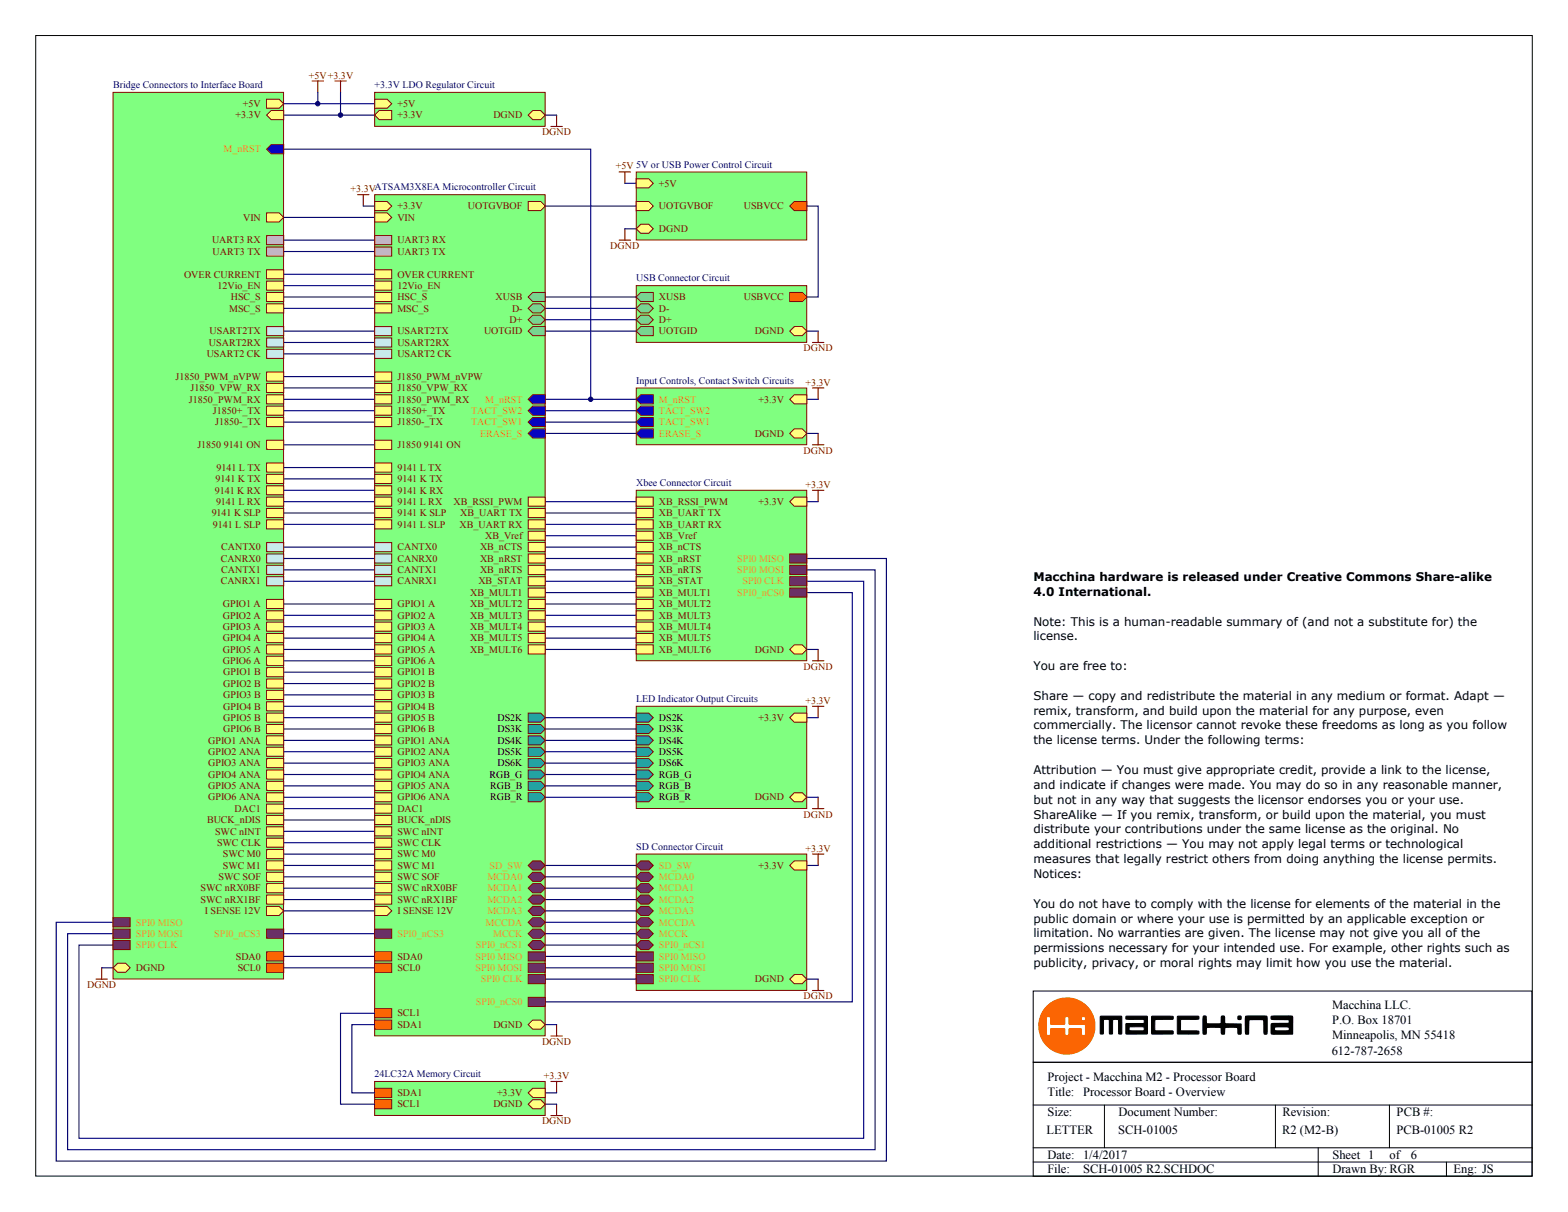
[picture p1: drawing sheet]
<svg xmlns="http://www.w3.org/2000/svg" width="279mm" height="216mm" viewBox="0 0 279 216" stroke-linecap="round" stroke-linejoin="round" font-family="sans-serif">
<g fill="none" stroke="#800000" stroke-width=".2">
<path d="M55.6 14.4h2M56.6 14.4v2.1M59.7 14.4h2M60.7 14.4v2.1M63.7 34.7h2M64.7 34.7v2M98.2 22.5h2M99.2 20.5v2M110.3 30.6h2.1M111.3 30.6v2.1M110.3 42.8h2.1M111.3 40.8v2"/>
<path d="M145.8 59v2M144.8 69.1h2M144.8 79.2h2M144.8 61h2M145.8 69.1v2M145.8 77.2v2M144.8 87.3h2M145.8 87.3v2.1M144.8 117.7h2M145.8 115.7v2M144.8 125.8h2M145.8 125.8v2"/>
<path d="M144.8 152.1h2M144.8 144h2M145.8 142v2M145.8 152.1v2.1M17.1 174.4h2M18.1 172.4v2M144.8 176.4h2M145.8 174.4v2M98.2 192.6h2M98.2 198.7h2M98.2 184.5h2M99.2 182.5v2"/>
<path d="M99.2 192.6v2.1M99.2 196.7v2"/>
</g>
<g fill="none" stroke="#000080" stroke-width=".2">
<path d="M50.5 18.5h16.3M56.6 16.5v2M60.7 16.5v4M50.5 26.6h54.8v44.5M50.5 20.5h16.3M50.5 38.7h16.3M64.7 36.7h2.1M97.2 20.5h2M97.2 36.7h16.2M111.3 32.7h2.1M143.8 36.7h2v16.2h-2M50.5 59h16.3"/>
<path d="M50.5 42.8h16.3M50.5 44.8h16.3M50.5 52.9h16.3M50.5 54.9h16.3M50.5 48.9h16.3M50.5 50.9h16.3M97.2 59h16.2M97.2 52.9h16.2M97.2 54.9h16.2M97.2 57h16.2M111.3 40.8h2.1M143.8 59h2"/>
<path d="M50.5 71.1h16.3M50.5 63h16.3M50.5 61h16.3M50.5 73.2h16.3M50.5 75.2h16.3M50.5 67.1h16.3M50.5 69.1h16.3M50.5 79.2h16.3M97.2 71.1h16.2M97.2 77.2h16.2M97.2 73.2h16.2M97.2 75.2h16.2"/>
<path d="M143.8 71.1h2M143.8 77.2h2M50.5 89.4h16.3M50.5 87.3h16.3M50.5 91.4h16.3M50.5 93.4h16.3M50.5 83.3h16.3M50.5 97.5h16.3M50.5 99.5h16.3M50.5 85.3h16.3M97.2 89.4h16.2M97.2 91.4h16.2"/>
<path d="M97.2 93.4h16.2M97.2 97.5h16.2M97.2 99.5h16.2M97.2 95.4h16.2M143.8 99.5h14.1v107.3h-147.9v-42.5h10.2M143.8 89.4h2M50.5 115.7h16.3M50.5 103.5h16.3M50.5 101.5h16.3M50.5 107.6h16.3M50.5 109.6h16.3M50.5 111.6h16.3"/>
<path d="M50.5 113.7h16.3M50.5 117.7h16.3M50.5 119.7h16.3M97.2 115.7h16.2M97.2 103.5h16.2M97.2 101.5h16.2M97.2 107.6h16.2M97.2 109.6h16.2M97.2 111.6h16.2M97.2 113.7h16.2M97.2 105.6h16.2M143.8 105.6h8.1v72.9h-54.7"/>
<path d="M143.8 103.5h10.1v99.3h-139.8v-34.5h6.1M143.8 101.5h12.1v103.3h-143.9v-38.5h8.2M143.8 115.7h2M50.5 127.8h16.3M50.5 121.8h16.3M50.5 123.8h16.3M50.5 125.8h16.3M50.5 129.9h16.3M50.5 131.9h16.3M50.5 133.9h16.3M50.5 135.9h16.3M50.5 138h16.3"/>
<path d="M50.5 140h16.3M97.2 127.8h16.2M97.2 129.9h16.2M97.2 131.9h16.2M97.2 133.9h16.2M97.2 135.9h16.2M97.2 138h16.2M97.2 140h16.2M143.8 127.8h2M50.5 154.2h16.3M50.5 142h16.3M50.5 144h16.3"/>
<path d="M50.5 146.1h16.3M50.5 148.1h16.3M50.5 150.1h16.3M50.5 152.1h16.3M50.5 156.2h16.3M97.2 154.2h16.2M97.2 142h16.2M97.2 156.2h16.2M97.2 158.2h16.2M143.8 154.2h2M143.8 142h2M18.1 172.4h2.1"/>
<path d="M50.5 172.4h16.3M50.5 160.2h16.3M50.5 162.3h16.3M50.5 166.3h16.3M50.5 170.4h16.3M97.2 174.4h16.2M97.2 172.4h16.2M97.2 160.2h16.2M97.2 162.3h16.2M97.2 166.3h16.2M97.2 170.4h16.2M97.2 168.3h16.2"/>
<path d="M97.2 164.3h16.2M143.8 174.4h2M97.2 194.7h2M97.2 182.5h2M97.2 196.7h2"/>
</g>
<path d="M20.2 16.5h30.3v157.9h-30.3z" fill="#80ff80" stroke="#800000" stroke-width=".18"/>
<path d="M47.5 98.7h3v1.6h-3z" fill-rule="evenodd" fill="#c8ebeb" stroke="#800000" stroke-width=".18"/>
<path d="M47.5 42h3v1.6h-3z" fill-rule="evenodd" fill="#eba5c2" stroke="#800000" stroke-width=".18"/>
<path d="M47.5 169.6h3v1.6h-3z" fill-rule="evenodd" fill="#f77800" stroke="#800000" stroke-width=".18"/>
<g fill="#ffff80" stroke="#800000" stroke-width=".18">
<path d="M47.5 82.5h3v1.6h-3z" fill-rule="evenodd"/>
<path d="M47.5 84.5h3v1.6h-3z" fill-rule="evenodd"/>
</g>
<path d="M47.5 62.2h3v1.6h-3z" fill-rule="evenodd" fill="#c8ebeb" stroke="#800000" stroke-width=".18"/>
<path d="M48.3 25.8h2.2v1.6h-2.2l-.8-.8z" fill-rule="evenodd" fill="#00f" stroke="#800000" stroke-width=".18"/>
<g fill="#ffff80" stroke="#800000" stroke-width=".18">
<path d="M47.5 48h3v1.7h-3z" fill-rule="evenodd"/>
<path d="M47.5 52.1h3v1.6h-3z" fill-rule="evenodd"/>
<path d="M47.5 127h3v1.7h-3z" fill-rule="evenodd"/>
<path d="M47.5 129.1h3v1.6h-3z" fill-rule="evenodd"/>
<path d="M47.5 50.1h3v1.6h-3z" fill-rule="evenodd"/>
<path d="M47.5 68.3h3v1.6h-3z" fill-rule="evenodd"/>
<path d="M47.5 149.3h3v1.6h-3z" fill-rule="evenodd"/>
<path d="M47.5 114.9h3v1.6h-3z" fill-rule="evenodd"/>
<path d="M47.5 116.9h3v1.6h-3z" fill-rule="evenodd"/>
<path d="M47.5 70.3h3v1.6h-3z" fill-rule="evenodd"/>
<path d="M47.5 74.4h3v1.6h-3z" fill-rule="evenodd"/>
<path d="M47.5 54.1h3v1.6h-3z" fill-rule="evenodd"/>
<path d="M47.5 86.5h3v1.6h-3z" fill-rule="evenodd"/>
<path d="M47.5 88.6h3v1.6h-3z" fill-rule="evenodd"/>
</g>
<path d="M47.5 96.7h3v1.6h-3z" fill-rule="evenodd" fill="#c8ebeb" stroke="#800000" stroke-width=".18"/>
<path d="M47.5 44h3v1.6h-3z" fill-rule="evenodd" fill="#eba5c2" stroke="#800000" stroke-width=".18"/>
<path d="M47.5 100.7h3v1.6h-3z" fill-rule="evenodd" fill="#c8ebeb" stroke="#800000" stroke-width=".18"/>
<path d="M47.5 165.5h3v1.6h-3z" fill-rule="evenodd" fill="#682f6f" stroke="#800000" stroke-width=".18"/>
<g fill="#ffff80" stroke="#800000" stroke-width=".18">
<path d="M47.5 106.8h3v1.6h-3z" fill-rule="evenodd"/>
<path d="M47.5 121h3v1.6h-3z" fill-rule="evenodd"/>
<path d="M47.5 110.8h3v1.6h-3z" fill-rule="evenodd"/>
<path d="M47.5 112.9h3v1.6h-3z" fill-rule="evenodd"/>
<path d="M47.5 139.2h3v1.6h-3z" fill-rule="evenodd"/>
<path d="M47.5 141.2h3v1.6h-3z" fill-rule="evenodd"/>
<path d="M47.5 92.6h3v1.6h-3z" fill-rule="evenodd"/>
<path d="M47.5 147.3h3v1.6h-3z" fill-rule="evenodd"/>
</g>
<path d="M47.5 102.7h3v1.6h-3z" fill-rule="evenodd" fill="#c8ebeb" stroke="#800000" stroke-width=".18"/>
<g fill="#682f6f" stroke="#800000" stroke-width=".18">
<path d="M20.2 163.5h3v1.6h-3z" fill-rule="evenodd"/>
<path d="M20.2 165.5h3v1.6h-3z" fill-rule="evenodd"/>
</g>
<path d="M47.5 78.4h3v1.6h-3z" fill-rule="evenodd" fill="#ffff80" stroke="#800000" stroke-width=".18"/>
<path d="M47.5 58.2h3v1.6h-3z" fill-rule="evenodd" fill="#c8ebeb" stroke="#800000" stroke-width=".18"/>
<g fill="#ffff80" stroke="#800000" stroke-width=".18">
<path d="M47.5 157.4h3v1.6h-3z" fill-rule="evenodd"/>
<path d="M47.5 118.9h3v1.7h-3z" fill-rule="evenodd"/>
<path d="M47.5 108.8h3v1.6h-3z" fill-rule="evenodd"/>
<path d="M47.5 123h3v1.6h-3z" fill-rule="evenodd"/>
<path d="M47.5 125h3v1.6h-3z" fill-rule="evenodd"/>
<path d="M47.5 131.1h3v1.6h-3z" fill-rule="evenodd"/>
<path d="M47.5 133.1h3v1.6h-3z" fill-rule="evenodd"/>
<path d="M47.5 135.1h3v1.7h-3z" fill-rule="evenodd"/>
<path d="M47.5 137.2h3v1.6h-3z" fill-rule="evenodd"/>
<path d="M47.5 90.6h3v1.6h-3z" fill-rule="evenodd"/>
<path d="M47.5 145.3h3v1.6h-3z" fill-rule="evenodd"/>
<path d="M47.5 72.3h3v1.7h-3z" fill-rule="evenodd"/>
<path d="M47.5 153.4h3v1.6h-3z" fill-rule="evenodd"/>
<path d="M47.5 151.3h3v1.7h-3z" fill-rule="evenodd"/>
<path d="M47.5 155.4h3v1.6h-3z" fill-rule="evenodd"/>
<path d="M47.5 159.4h3v1.7h-3z" fill-rule="evenodd"/>
</g>
<path d="M47.5 171.6h3v1.6h-3z" fill-rule="evenodd" fill="#f77800" stroke="#800000" stroke-width=".18"/>
<path d="M47.5 143.2h3v1.7h-3z" fill-rule="evenodd" fill="#ffff80" stroke="#800000" stroke-width=".18"/>
<path d="M20.2 167.5h3v1.7h-3z" fill-rule="evenodd" fill="#682f6f" stroke="#800000" stroke-width=".18"/>
<path d="M47.5 60.2h3v1.6h-3z" fill-rule="evenodd" fill="#c8ebeb" stroke="#800000" stroke-width=".18"/>
<g fill="#ffff80" stroke="#800000" stroke-width=".18">
<path d="M47.5 66.3h3v1.6h-3z" fill-rule="evenodd"/>
<path d="M20.2 172.4l.8-.8h1.4l.8 .8-.8 .8h-1.4z" fill-rule="evenodd"/>
<path d="M47.5 20.5l.8-.8h2.2v1.6h-2.2z" fill-rule="evenodd"/>
<path d="M47.5 17.7h2.2l.8 .8-.8 .8h-2.2z" fill-rule="evenodd"/>
<path d="M47.5 37.9h2.2l.8 .8-.8 .8h-2.2z" fill-rule="evenodd"/>
<path d="M47.5 161.5h2.2l.8 .8-.8 .8h-2.2z" fill-rule="evenodd"/>
</g>
<path d="M66.8 16.5h30.3v6h-30.3z" fill="#80ff80" stroke="#800000" stroke-width=".18"/>
<g fill="#ffff80" stroke="#800000" stroke-width=".18">
<path d="M94.1 20.5l.8-.8h1.4l.9 .8-.9 .8h-1.4z" fill-rule="evenodd"/>
<path d="M66.8 20.5l.8-.8h2.2v1.6h-2.2z" fill-rule="evenodd"/>
<path d="M66.8 17.7h2.2l.8 .8-.8 .8h-2.2z" fill-rule="evenodd"/>
</g>
<path d="M66.8 34.7h30.3v149.8h-30.3z" fill="#80ff80" stroke="#800000" stroke-width=".18"/>
<g fill="#c8ebeb" stroke="#800000" stroke-width=".18">
<path d="M66.8 96.7h3v1.6h-3z" fill-rule="evenodd"/>
<path d="M66.8 98.7h3v1.6h-3z" fill-rule="evenodd"/>
</g>
<g fill="#ffff80" stroke="#800000" stroke-width=".18">
<path d="M94.1 92.6h3.1v1.6h-3.1z" fill-rule="evenodd"/>
<path d="M94.1 90.6h3.1v1.6h-3.1z" fill-rule="evenodd"/>
<path d="M66.8 84.5h3v1.6h-3z" fill-rule="evenodd"/>
<path d="M66.8 82.5h3v1.6h-3z" fill-rule="evenodd"/>
</g>
<g fill="#f77800" stroke="#800000" stroke-width=".18">
<path d="M66.8 169.6h3v1.6h-3z" fill-rule="evenodd"/>
<path d="M66.8 171.6h3v1.6h-3z" fill-rule="evenodd"/>
</g>
<path d="M94.1 177.7h3.1v1.6h-3.1z" fill-rule="evenodd" fill="#682f6f" stroke="#800000" stroke-width=".18"/>
<path d="M94.1 35.9h2.2l.9 .8-.9 .8h-2.2z" fill-rule="evenodd" fill="#ffff80" stroke="#800000" stroke-width=".18"/>
<g fill="#f77800" stroke="#800000" stroke-width=".18">
<path d="M66.8 181.7h3v1.6h-3z" fill-rule="evenodd"/>
<path d="M66.8 179.7h3v1.6h-3z" fill-rule="evenodd"/>
</g>
<g fill="#c8ebeb" stroke="#800000" stroke-width=".18">
<path d="M66.8 100.7h3v1.6h-3z" fill-rule="evenodd"/>
<path d="M66.8 102.7h3v1.6h-3z" fill-rule="evenodd"/>
</g>
<path d="M66.8 143.2h3v1.7h-3z" fill-rule="evenodd" fill="#ffff80" stroke="#800000" stroke-width=".18"/>
<path d="M66.8 62.2h3v1.6h-3z" fill-rule="evenodd" fill="#c8ebeb" stroke="#800000" stroke-width=".18"/>
<path d="M66.8 165.5h3v1.6h-3z" fill-rule="evenodd" fill="#682f6f" stroke="#800000" stroke-width=".18"/>
<g fill="#eba5c2" stroke="#800000" stroke-width=".18">
<path d="M66.8 42h3v1.6h-3z" fill-rule="evenodd"/>
<path d="M66.8 44h3v1.6h-3z" fill-rule="evenodd"/>
</g>
<g fill="#ffff80" stroke="#800000" stroke-width=".18">
<path d="M94.1 98.7h3.1v1.6h-3.1z" fill-rule="evenodd"/>
<path d="M94.1 104.8h3.1v1.6h-3.1z" fill-rule="evenodd"/>
<path d="M94.1 96.7h3.1v1.6h-3.1z" fill-rule="evenodd"/>
<path d="M94.1 102.7h3.1v1.6h-3.1z" fill-rule="evenodd"/>
<path d="M94.1 94.6h3.1v1.6h-3.1z" fill-rule="evenodd"/>
<path d="M94.1 106.8h3.1v1.6h-3.1z" fill-rule="evenodd"/>
<path d="M94.1 100.7h3.1v1.6h-3.1z" fill-rule="evenodd"/>
<path d="M94.1 108.8h3.1v1.6h-3.1z" fill-rule="evenodd"/>
<path d="M94.1 88.6h3.1v1.6h-3.1z" fill-rule="evenodd"/>
<path d="M94.1 110.8h3.1v1.6h-3.1z" fill-rule="evenodd"/>
<path d="M94.1 112.9h3.1v1.6h-3.1z" fill-rule="evenodd"/>
<path d="M94.1 114.9h3.1v1.6h-3.1z" fill-rule="evenodd"/>
<path d="M66.8 78.4h3v1.6h-3z" fill-rule="evenodd"/>
</g>
<g fill="#c8ebeb" stroke="#800000" stroke-width=".18">
<path d="M66.8 60.2h3v1.6h-3z" fill-rule="evenodd"/>
<path d="M66.8 58.2h3v1.6h-3z" fill-rule="evenodd"/>
</g>
<g fill="#ffff80" stroke="#800000" stroke-width=".18">
<path d="M66.8 52.1h3v1.6h-3z" fill-rule="evenodd"/>
<path d="M66.8 48h3v1.7h-3z" fill-rule="evenodd"/>
<path d="M66.8 149.3h3v1.6h-3z" fill-rule="evenodd"/>
<path d="M66.8 68.3h3v1.6h-3z" fill-rule="evenodd"/>
<path d="M66.8 50.1h3v1.6h-3z" fill-rule="evenodd"/>
<path d="M66.8 127h3v1.7h-3z" fill-rule="evenodd"/>
<path d="M66.8 129.1h3v1.6h-3z" fill-rule="evenodd"/>
<path d="M66.8 114.9h3v1.6h-3z" fill-rule="evenodd"/>
<path d="M66.8 116.9h3v1.6h-3z" fill-rule="evenodd"/>
<path d="M66.8 74.4h3v1.6h-3z" fill-rule="evenodd"/>
<path d="M66.8 70.3h3v1.6h-3z" fill-rule="evenodd"/>
<path d="M66.8 86.5h3v1.6h-3z" fill-rule="evenodd"/>
<path d="M66.8 88.6h3v1.6h-3z" fill-rule="evenodd"/>
<path d="M66.8 54.1h3v1.6h-3z" fill-rule="evenodd"/>
<path d="M66.8 106.8h3v1.6h-3z" fill-rule="evenodd"/>
<path d="M66.8 121h3v1.6h-3z" fill-rule="evenodd"/>
<path d="M66.8 110.8h3v1.6h-3z" fill-rule="evenodd"/>
<path d="M66.8 112.9h3v1.6h-3z" fill-rule="evenodd"/>
<path d="M66.8 118.9h3v1.7h-3z" fill-rule="evenodd"/>
<path d="M66.8 108.8h3v1.6h-3z" fill-rule="evenodd"/>
<path d="M66.8 123h3v1.6h-3z" fill-rule="evenodd"/>
<path d="M66.8 125h3v1.6h-3z" fill-rule="evenodd"/>
<path d="M66.8 139.2h3v1.6h-3z" fill-rule="evenodd"/>
<path d="M66.8 141.2h3v1.6h-3z" fill-rule="evenodd"/>
<path d="M66.8 147.3h3v1.6h-3z" fill-rule="evenodd"/>
<path d="M66.8 157.4h3v1.6h-3z" fill-rule="evenodd"/>
<path d="M66.8 92.6h3v1.6h-3z" fill-rule="evenodd"/>
<path d="M66.8 90.6h3v1.6h-3z" fill-rule="evenodd"/>
<path d="M66.8 66.3h3v1.6h-3z" fill-rule="evenodd"/>
<path d="M66.8 145.3h3v1.6h-3z" fill-rule="evenodd"/>
<path d="M66.8 159.4h3v1.7h-3z" fill-rule="evenodd"/>
<path d="M66.8 153.4h3v1.6h-3z" fill-rule="evenodd"/>
<path d="M66.8 72.3h3v1.7h-3z" fill-rule="evenodd"/>
<path d="M66.8 155.4h3v1.6h-3z" fill-rule="evenodd"/>
<path d="M66.8 131.1h3v1.6h-3z" fill-rule="evenodd"/>
<path d="M66.8 133.1h3v1.6h-3z" fill-rule="evenodd"/>
<path d="M66.8 135.1h3v1.7h-3z" fill-rule="evenodd"/>
<path d="M66.8 137.2h3v1.6h-3z" fill-rule="evenodd"/>
<path d="M66.8 151.3h3v1.7h-3z" fill-rule="evenodd"/>
</g>
<g fill="#00f" stroke="#800000" stroke-width=".18">
<path d="M94.1 75.2l.8-.8h2.3v1.6h-2.3z" fill-rule="evenodd"/>
<path d="M94.9 76.4h2.3v1.6h-2.3l-.8-.8z" fill-rule="evenodd"/>
<path d="M94.1 73.2l.8-.9h2.3v1.7h-2.3z" fill-rule="evenodd"/>
</g>
<g fill="#7cd0a6" stroke="#800000" stroke-width=".18">
<path d="M94.9 52.1h2.3v1.6h-2.3l-.8-.8z" fill-rule="evenodd"/>
<path d="M94.1 54.9l.8-.8h1.4l.9 .8-.9 .8h-1.4z" fill-rule="evenodd"/>
<path d="M94.1 57l.8-.9h1.4l.9 .9-.9 .8h-1.4z" fill-rule="evenodd"/>
<path d="M94.9 58.2h2.3v1.6h-2.3l-.8-.8z" fill-rule="evenodd"/>
</g>
<path d="M94.1 71.1l.8-.8h2.3v1.6h-2.3z" fill-rule="evenodd" fill="#00f" stroke="#800000" stroke-width=".18"/>
<g fill="#009cca" stroke="#800000" stroke-width=".18">
<path d="M94.1 127h2.2l.9 .8-.9 .9h-2.2z" fill-rule="evenodd"/>
<path d="M94.1 129.1h2.2l.9 .8-.9 .8h-2.2z" fill-rule="evenodd"/>
<path d="M94.1 131.1h2.2l.9 .8-.9 .8h-2.2z" fill-rule="evenodd"/>
<path d="M94.1 133.1h2.2l.9 .8-.9 .8h-2.2z" fill-rule="evenodd"/>
<path d="M94.1 135.1h2.2l.9 .8-.9 .9h-2.2z" fill-rule="evenodd"/>
<path d="M94.1 137.2h2.2l.9 .8-.9 .8h-2.2z" fill-rule="evenodd"/>
<path d="M94.1 139.2h2.2l.9 .8-.9 .8h-2.2z" fill-rule="evenodd"/>
<path d="M94.1 141.2h2.2l.9 .8-.9 .8h-2.2z" fill-rule="evenodd"/>
</g>
<g fill="#682f6f" stroke="#800000" stroke-width=".18">
<path d="M94.1 169.6h3.1v1.6h-3.1z" fill-rule="evenodd"/>
<path d="M94.1 171.6h3.1v1.6h-3.1z" fill-rule="evenodd"/>
<path d="M94.1 173.6h3.1v1.6h-3.1z" fill-rule="evenodd"/>
<path d="M94.1 168.3l.8-.8h1.4l.9 .8-.9 .9h-1.4z" fill-rule="evenodd"/>
<path d="M94.1 154.2l.8-.8h1.4l.9 .8-.9 .8h-1.4z" fill-rule="evenodd"/>
<path d="M94.1 158.2l.8-.8h1.4l.9 .8-.9 .8h-1.4z" fill-rule="evenodd"/>
<path d="M94.1 156.2l.8-.8h1.4l.9 .8-.9 .8h-1.4z" fill-rule="evenodd"/>
<path d="M94.1 166.3l.8-.8h1.4l.9 .8-.9 .8h-1.4z" fill-rule="evenodd"/>
<path d="M94.1 164.3l.8-.8h1.4l.9 .8-.9 .8h-1.4z" fill-rule="evenodd"/>
<path d="M94.1 162.3l.8-.8h1.4l.9 .8-.9 .8h-1.4z" fill-rule="evenodd"/>
<path d="M94.1 160.2l.8-.8h1.4l.9 .8-.9 .9h-1.4z" fill-rule="evenodd"/>
</g>
<g fill="#ffff80" stroke="#800000" stroke-width=".18">
<path d="M94.1 182.5l.8-.8h1.4l.9 .8-.9 .8h-1.4z" fill-rule="evenodd"/>
<path d="M66.8 35.9h2.2l.8 .8-.8 .8h-2.2z" fill-rule="evenodd"/>
<path d="M66.8 37.9h2.2l.8 .8-.8 .8h-2.2z" fill-rule="evenodd"/>
<path d="M66.8 161.5h2.2l.8 .8-.8 .8h-2.2z" fill-rule="evenodd"/>
</g>
<path d="M66.8 192.6h30.3v6.1h-30.3z" fill="#80ff80" stroke="#800000" stroke-width=".18"/>
<g fill="#f77800" stroke="#800000" stroke-width=".18">
<path d="M66.8 193.9h3v1.6h-3z" fill-rule="evenodd"/>
<path d="M66.8 195.9h3v1.6h-3z" fill-rule="evenodd"/>
</g>
<g fill="#ffff80" stroke="#800000" stroke-width=".18">
<path d="M94.1 196.7l.8-.8h1.4l.9 .8-.9 .8h-1.4z" fill-rule="evenodd"/>
<path d="M94.9 193.9h2.3v1.6h-2.3l-.8-.8z" fill-rule="evenodd"/>
</g>
<path d="M113.4 30.6h30.3v12.2h-30.3z" fill="#80ff80" stroke="#800000" stroke-width=".18"/>
<path d="M113.4 35.9h2.2l.8 .8-.8 .8h-2.2z" fill-rule="evenodd" fill="#ffff80" stroke="#800000" stroke-width=".18"/>
<path d="M140.7 36.7l.8-.8h2.3v1.6h-2.3z" fill-rule="evenodd" fill="#fd8300" stroke="#800000" stroke-width=".18"/>
<g fill="#ffff80" stroke="#800000" stroke-width=".18">
<path d="M113.4 40.8l.8-.9h1.4l.8 .9-.8 .8h-1.4z" fill-rule="evenodd"/>
<path d="M113.4 31.8h2.2l.8 .9-.8 .8h-2.2z" fill-rule="evenodd"/>
</g>
<path d="M113.4 50.9h30.3v10.1h-30.3z" fill="#80ff80" stroke="#800000" stroke-width=".18"/>
<g fill="#7cd0a6" stroke="#800000" stroke-width=".18">
<path d="M114.2 52.1h2.2v1.6h-2.2l-.8-.8z" fill-rule="evenodd"/>
<path d="M113.4 54.9l.8-.8h1.4l.8 .8-.8 .8h-1.4z" fill-rule="evenodd"/>
<path d="M113.4 57l.8-.9h1.4l.8 .9-.8 .8h-1.4z" fill-rule="evenodd"/>
<path d="M114.2 58.2h2.2v1.6h-2.2l-.8-.8z" fill-rule="evenodd"/>
</g>
<path d="M141.5 58.2h1.5l.8 .8-.8 .8h-1.5l-.8-.8z" fill-rule="evenodd" fill="#ffff80" stroke="#800000" stroke-width=".18"/>
<path d="M140.7 52.1h2.3l.8 .8-.8 .8h-2.3z" fill-rule="evenodd" fill="#fd8300" stroke="#800000" stroke-width=".18"/>
<path d="M113.4 69.1h30.3v10.1h-30.3z" fill="#80ff80" stroke="#800000" stroke-width=".18"/>
<g fill="#00f" stroke="#800000" stroke-width=".18">
<path d="M113.4 71.1l.8-.8h2.2v1.6h-2.2z" fill-rule="evenodd"/>
<path d="M113.4 73.2l.8-.9h2.2v1.7h-2.2z" fill-rule="evenodd"/>
<path d="M113.4 75.2l.8-.8h2.2v1.6h-2.2z" fill-rule="evenodd"/>
<path d="M114.2 76.4h2.2v1.6h-2.2l-.8-.8z" fill-rule="evenodd"/>
</g>
<g fill="#ffff80" stroke="#800000" stroke-width=".18">
<path d="M140.7 71.1l.8-.8h2.3v1.6h-2.3z" fill-rule="evenodd"/>
<path d="M141.5 76.4h1.5l.8 .8-.8 .8h-1.5l-.8-.8z" fill-rule="evenodd"/>
</g>
<path d="M113.4 87.3h30.3v30.4h-30.3z" fill="#80ff80" stroke="#800000" stroke-width=".18"/>
<g fill="#ffff80" stroke="#800000" stroke-width=".18">
<path d="M113.4 98.7h3v1.6h-3z" fill-rule="evenodd"/>
<path d="M113.4 88.6h3v1.6h-3z" fill-rule="evenodd"/>
<path d="M113.4 104.8h3v1.6h-3z" fill-rule="evenodd"/>
<path d="M113.4 96.7h3v1.6h-3z" fill-rule="evenodd"/>
<path d="M113.4 102.7h3v1.6h-3z" fill-rule="evenodd"/>
<path d="M113.4 94.6h3v1.6h-3z" fill-rule="evenodd"/>
<path d="M113.4 106.8h3v1.6h-3z" fill-rule="evenodd"/>
<path d="M113.4 100.7h3v1.6h-3z" fill-rule="evenodd"/>
<path d="M113.4 108.8h3v1.6h-3z" fill-rule="evenodd"/>
<path d="M113.4 114.9h3v1.6h-3z" fill-rule="evenodd"/>
<path d="M113.4 92.6h3v1.6h-3z" fill-rule="evenodd"/>
<path d="M113.4 90.6h3v1.6h-3z" fill-rule="evenodd"/>
</g>
<path d="M140.7 104.8h3.1v1.6h-3.1z" fill-rule="evenodd" fill="#682f6f" stroke="#800000" stroke-width=".18"/>
<g fill="#ffff80" stroke="#800000" stroke-width=".18">
<path d="M113.4 110.8h3v1.6h-3z" fill-rule="evenodd"/>
<path d="M113.4 112.9h3v1.6h-3z" fill-rule="evenodd"/>
</g>
<g fill="#682f6f" stroke="#800000" stroke-width=".18">
<path d="M140.7 102.7h3.1v1.6h-3.1z" fill-rule="evenodd"/>
<path d="M140.7 98.7h3.1v1.6h-3.1z" fill-rule="evenodd"/>
<path d="M140.7 100.7h3.1v1.6h-3.1z" fill-rule="evenodd"/>
</g>
<g fill="#ffff80" stroke="#800000" stroke-width=".18">
<path d="M140.7 115.7l.8-.8h1.5l.8 .8-.8 .8h-1.5z" fill-rule="evenodd"/>
<path d="M141.5 88.6h2.3v1.6h-2.3l-.8-.8z" fill-rule="evenodd"/>
</g>
<path d="M113.4 125.8h30.3v18.2h-30.3z" fill="#80ff80" stroke="#800000" stroke-width=".18"/>
<g fill="#009cca" stroke="#800000" stroke-width=".18">
<path d="M113.4 127h2.2l.8 .8-.8 .9h-2.2z" fill-rule="evenodd"/>
<path d="M113.4 129.1h2.2l.8 .8-.8 .8h-2.2z" fill-rule="evenodd"/>
<path d="M113.4 131.1h2.2l.8 .8-.8 .8h-2.2z" fill-rule="evenodd"/>
<path d="M113.4 133.1h2.2l.8 .8-.8 .8h-2.2z" fill-rule="evenodd"/>
<path d="M113.4 135.1h2.2l.8 .8-.8 .9h-2.2z" fill-rule="evenodd"/>
<path d="M113.4 137.2h2.2l.8 .8-.8 .8h-2.2z" fill-rule="evenodd"/>
<path d="M113.4 139.2h2.2l.8 .8-.8 .8h-2.2z" fill-rule="evenodd"/>
<path d="M113.4 141.2h2.2l.8 .8-.8 .8h-2.2z" fill-rule="evenodd"/>
</g>
<g fill="#ffff80" stroke="#800000" stroke-width=".18">
<path d="M140.7 127.8l.8-.8h2.3v1.7h-2.3z" fill-rule="evenodd"/>
<path d="M140.7 142l.8-.8h1.5l.8 .8-.8 .8h-1.5z" fill-rule="evenodd"/>
</g>
<path d="M113.4 152.1h30.3v24.3h-30.3z" fill="#80ff80" stroke="#800000" stroke-width=".18"/>
<g fill="#682f6f" stroke="#800000" stroke-width=".18">
<path d="M113.4 169.6h3v1.6h-3z" fill-rule="evenodd"/>
<path d="M113.4 171.6h3v1.6h-3z" fill-rule="evenodd"/>
<path d="M113.4 173.6h3v1.6h-3z" fill-rule="evenodd"/>
<path d="M113.4 168.3l.8-.8h1.4l.8 .8-.8 .9h-1.4z" fill-rule="evenodd"/>
<path d="M113.4 154.2l.8-.8h1.4l.8 .8-.8 .8h-1.4z" fill-rule="evenodd"/>
<path d="M113.4 158.2l.8-.8h1.4l.8 .8-.8 .8h-1.4z" fill-rule="evenodd"/>
<path d="M113.4 156.2l.8-.8h1.4l.8 .8-.8 .8h-1.4z" fill-rule="evenodd"/>
<path d="M113.4 166.3l.8-.8h1.4l.8 .8-.8 .8h-1.4z" fill-rule="evenodd"/>
<path d="M113.4 164.3l.8-.8h1.4l.8 .8-.8 .8h-1.4z" fill-rule="evenodd"/>
<path d="M113.4 162.3l.8-.8h1.4l.8 .8-.8 .8h-1.4z" fill-rule="evenodd"/>
<path d="M113.4 160.2l.8-.8h1.4l.8 .8-.8 .9h-1.4z" fill-rule="evenodd"/>
</g>
<g fill="#ffff80" stroke="#800000" stroke-width=".18">
<path d="M140.7 174.4l.8-.8h1.5l.8 .8-.8 .8h-1.5z" fill-rule="evenodd"/>
<path d="M140.7 154.2l.8-.8h2.3v1.6h-2.3z" fill-rule="evenodd"/>
</g>
<path d="M50.5 158.2h16.3M66.8 182.5h-4.1v12.2h4.1M66.8 180.5h-6.1v16.2h6.1" fill="none" stroke="#000080" stroke-width=".2"/>
<g fill="#000080" stroke="#000080" stroke-width=".18">
<circle cx="56.6" cy="18.5" r=".4"/>
<circle cx="60.7" cy="20.5" r=".4"/>
<circle cx="105.3" cy="71.1" r=".4"/>
</g>
<path d="M6.4 6.3h266.6v203.2h-266.6zM184.1 176.5h88.9v12.7h-88.9zM184.1 189.2h88.9v20.3h-88.9zM184.1 196.8h88.9M196.8 196.8v7.7M227.3 196.8v7.7M247.6 196.8v7.7M184.1 204.5h88.9M184.1 207h88.9M234.9 204.5v5M257.7 207v2.5" fill="none" stroke="#000" stroke-width=".18"/>
<path d="M185.1 182.8a5 5 0 0 1 10 0 5 5 0 0 1-10 0zM186.5 181.2v2.9l.1 .3 .6-.1v-1l.7-.1 1.8 .1 .1 1.1 .4 .1 .2-.1v-.1l.1-1 2.1-.1 .1 1.2h.7v-1.8l-.1-.1h-2.8v-1.3a.4 .4 0 0 0-.5-.1 .4 .4 0 0 0-.3 .4v1h-2.4l-.1-1.3zM192.7 181.5a.4 .4 0 0 0 .8 0 .4 .4 0 0 0-.8 0z" fill="#f60" stroke="#f60" stroke-width=".18"/>
<g fill="#000" stroke="#000" stroke-width=".18">
<path d="M196.1 181h3.7l.1 3.2-.6-.1v-2.4l-.2-.1-.8 .1-.1 2.3a.29 .29 0 0 1-.3 .2 .29 .29 0 0 1-.2-.3v-2.2l-.2-.1h-.8l-.1 .1v2.4l-.1 .1h-.4zM205.2 181.1h3.8v.5h-3.1l-.1 .9v.9l.1 .2h3l.2 .1-.1 .5h-3.7zM209.8 181l3.8 .1v.4l-.2 .1h-2.9l-.1 .1v1.8l.1 .1 3.1 .1v.5h-3.8z"/>
<path d="M200.7 181l3.7 .1v3.1h-3.7v-1.8l3.1-.1 .1-.3-.1-.4-3.1-.1zM201.3 182.9l-.1 .5 .2 .2h2.4l.1-.1-.1-.6z"/>
</g>
<g fill="#000" stroke="#000" stroke-width=".25">
<path d="M214.4 181.1h.5l.1 1.2a5.4 5.4 0 0 0 2.5 .1l.2-1.3 .4-.1 .2 1.4h2.8v1.8h-.5v-1.1a4.8 4.8 0 0 0-2.4 0v1.1h-.5l-.1-.2-.1-1h-1.2l-1.3 .1-.1 1-.5 .1zM222 181.1h3.7l.1 1.5a2.28 2.28 0 0 1-.2 1.6h-.3v-.1l-.1-2.4-.6-.1-2.1 .1v2.5h-.5z"/>
<path d="M226.6 181.1l3.7-.1v3.2h-3.7l-.1-.7a1.19 1.19 0 0 1 .2-1.1l2.9-.1h.1l.1-.5-.2-.2h-3zM227.2 183a.47 .47 0 0 0 0 .6 5.3 5.3 0 0 0 2.5-.1l.1-.4-.3-.2z"/>
<circle cx="220.8" cy="181.3" r=".32"/>
</g>
<g font-size="2.2">
<text x="237.4" y="179.8">Macchina LLC.</text>
<text x="237.3" y="182.3">P.O. Box 18701</text>
<text x="237.3" y="185">Minneapolis, MN 55418</text>
<text x="237.3" y="188">612-787-2658</text>
<text x="186.6" y="195.2">Title: Processor Board - Overview</text>
<text x="186.6" y="192.5">Project - Macchina M2 - Processor Board</text>
<text x="186.5" y="202">LETTER</text>
<text x="186.6" y="198.8">Size:</text>
<text x="199.3" y="202">SCH-01005</text>
<text x="199.3" y="198.8">Document Number:</text>
<text x="228.5" y="202">R2 (M2-B)</text>
<text x="228.5" y="198.8">Revision:</text>
<text x="248.8" y="202">PCB-01005 R2</text>
<text x="248.9" y="198.8">PCB #:</text>
<text x="186.6" y="206.5">Date: 1/4/2017</text>
<text x="186.6" y="209">File:</text>
<text x="193" y="209">SCH-01005 R2.SCHDOC</text>
<text x="237.4" y="206.5">Sheet 1</text>
<text x="237.4" y="209">Drawn By:RGR</text>
<text x="247.6" y="206.5">of</text>
<text x="251.4" y="206.5">6</text>
<text x="259" y="209">Eng: JS</text>
</g>
<g font-size="2.1">
<text x="184.1" y="103.5">Macchina hardware is released under Creative Commons Share-alike</text>
<text x="184.1" y="106.1">4.0 International.</text>
<text x="184.1" y="111.4">Note: This is a human-readable summary of (and not a substitute for) the</text>
<text x="184.1" y="114.1">license.</text>
<text x="184.1" y="119.4">You are free to:</text>
<text x="184.1" y="124.7">Share — copy and redistribute the material in any medium or format. Adapt —</text>
<text x="184.1" y="127.3">remix, transform, and build upon the material for any purpose, even</text>
<text x="184.1" y="129.9">commercially. The licensor cannot revoke these freedoms as long as you follow</text>
<text x="184.1" y="132.6">the license terms. Under the following terms:</text>
<text x="184.1" y="137.9">Attribution — You must give appropriate credit, provide a link to the license,</text>
<text x="184.1" y="140.5">and indicate if changes were made. You may do so in any reasonable manner,</text>
<text x="184.1" y="143.2">but not in any way that suggests the licensor endorses you or your use.</text>
<text x="184.1" y="145.8">ShareAlike — If you remix, transform, or build upon the material, you must</text>
<text x="184.1" y="148.5">distribute your contributions under the same license as the original. No</text>
<text x="184.1" y="151.1">additional restrictions — You may not apply legal terms or technological</text>
<text x="184.1" y="153.8">measures that legally restrict others from doing anything the license permits.</text>
<text x="184.1" y="156.4">Notices:</text>
<text x="184.1" y="161.7">You do not have to comply with the license for elements of the material in the</text>
<text x="184.1" y="164.3">public domain or where your use is permitted by an applicable exception or</text>
<text x="184.1" y="167">limitation. No warranties are given. The license may not give you all of the</text>
<text x="184.1" y="169.6">permissions necessary for your intended use. For example, other rights such as</text>
<text x="184.1" y="172.3">publicity, privacy, or moral rights may limit how you use the material.</text>
</g>
<g font-size="1.8" fill="#000080">
<text x="20.2" y="15.7">Bridge Connectors to Interface Board</text>
<text x="66.8" y="15.7">+3.3V LDO Regulator Circuit</text>
<text x="113.4" y="50.1">USB Connector Circuit</text>
<text x="113.4" y="68.3">Input Controls, Contact Switch Circuits</text>
<text x="113.4" y="86.6">Xbee Connector Circuit</text>
<text x="113.4" y="125">LED Indicator Output Circuits</text>
<text x="113.4" y="151.4">SD Connector Circuit</text>
<text x="66.8" y="191.9">24LC32A Memory Circuit</text>
</g>
<g font-size="1.8" fill="#800000">
<text x="55" y="14">+5V+3.3V</text>
<text x="42" y="21.1">+3.3V</text>
<text x="43.3" y="19.1">+5V</text>
<text x="70.8" y="21.1">+3.3V</text>
<text x="70.8" y="19.1">+5V</text>
<text x="87.9" y="21.1">DGND</text>
<text x="96.6" y="24.1">DGND</text>
<text x="62.5" y="34.2">+3.3VATSAM3X8EA Microcontroller Circuit</text>
<text x="109.7" y="30.2">+5V 5V or USB Power Control Circuit</text>
<text x="117.4" y="33.2">+5V</text>
<text x="43.3" y="39.3">VIN</text>
<text x="70.8" y="37.3">+3.3V</text>
<text x="70.8" y="39.3">VIN</text>
<text x="83.4" y="37.3">UOTGVBOF</text>
<text x="117.4" y="37.3">UOTGVBOF</text>
<text x="117.4" y="41.3">DGND</text>
<text x="132.5" y="37.3">USBVCC</text>
<text x="37.8" y="43.4">UART3 RX</text>
<text x="37.9" y="45.4">UART3 TX</text>
<text x="70.8" y="43.4">UART3 RX</text>
<text x="70.8" y="45.4">UART3 TX</text>
<text x="108.7" y="44.4">DGND</text>
<text x="32.8" y="49.4">OVER CURRENT</text>
<text x="38.8" y="51.5">12Vio_EN</text>
<text x="41.1" y="53.5">HSC_S</text>
<text x="70.8" y="53.5">HSC_S</text>
<text x="70.8" y="49.4">OVER CURRENT</text>
<text x="70.8" y="51.5">12Vio_EN</text>
<text x="88.3" y="53.5">XUSB</text>
<text x="117.4" y="53.5">XUSB</text>
<text x="132.5" y="53.5">USBVCC</text>
<text x="37.3" y="59.6">USART2TX</text>
<text x="40.8" y="55.5">MSC_S</text>
<text x="70.8" y="59.6">USART2TX</text>
<text x="70.8" y="55.5">MSC_S</text>
<text x="86.3" y="59.6">UOTGID</text>
<text x="90.8" y="57.5">D+</text>
<text x="91.2" y="55.5">D-</text>
<text x="117.4" y="55.5">D-</text>
<text x="117.4" y="57.5">D+</text>
<text x="117.4" y="59.6">UOTGID</text>
<text x="134.5" y="59.6">DGND</text>
<text x="36.8" y="63.6">USART2 CK</text>
<text x="37.2" y="61.6">USART2RX</text>
<text x="70.8" y="63.6">USART2 CK</text>
<text x="70.8" y="61.6">USART2RX</text>
<text x="143.2" y="62.6">DGND</text>
<text x="31.3" y="67.7">J1850_PWM_nVPW</text>
<text x="33.7" y="71.7">J1850_PWM_RX</text>
<text x="34" y="69.7">J1850_VPW_RX</text>
<text x="70.8" y="69.7">J1850_VPW_RX</text>
<text x="70.8" y="71.7">J1850_PWM_RX</text>
<text x="70.8" y="67.7">J1850_PWM_nVPW</text>
<text x="135.2" y="71.7">+3.3V</text>
<text x="143.5" y="68.7">+3.3V</text>
<text x="37.9" y="73.7">J1850+_TX</text>
<text x="38.4" y="75.8">J1850-_TX</text>
<text x="70.8" y="75.8">J1850-_TX</text>
<text x="70.8" y="73.7">J1850+_TX</text>
<text x="134.5" y="77.8">DGND</text>
<text x="35.2" y="79.8">J1850 9141 ON</text>
<text x="38.6" y="83.9">9141 L TX</text>
<text x="70.8" y="83.9">9141 L TX</text>
<text x="70.8" y="79.8">J1850 9141 ON</text>
<text x="143.2" y="80.8">DGND</text>
<text x="38.3" y="87.9">9141 K RX</text>
<text x="38.4" y="85.9">9141 K TX</text>
<text x="38.5" y="89.9">9141 L RX</text>
<text x="70.8" y="85.9">9141 K TX</text>
<text x="70.8" y="87.9">9141 K RX</text>
<text x="70.8" y="89.9">9141 L RX</text>
<text x="80.8" y="89.9">XB_RSSI_PWM</text>
<text x="117.4" y="89.9">XB_RSSI_PWM</text>
<text x="135.2" y="89.9">+3.3V</text>
<text x="143.5" y="86.9">+3.3V</text>
<text x="37.7" y="92">9141 K SLP</text>
<text x="37.9" y="94">9141 L SLP</text>
<text x="70.8" y="94">9141 L SLP</text>
<text x="70.8" y="92">9141 K SLP</text>
<text x="81.9" y="94">XB_UART RX</text>
<text x="82" y="92">XB_UART TX</text>
<text x="117.4" y="94">XB_UART RX</text>
<text x="117.4" y="92">XB_UART TX</text>
<text x="39.3" y="100.1">CANRX0</text>
<text x="39.4" y="98">CANTX0</text>
<text x="70.8" y="98">CANTX0</text>
<text x="70.8" y="100.1">CANRX0</text>
<text x="85.5" y="100.1">XB_nRST</text>
<text x="85.5" y="98">XB_nCTS</text>
<text x="86.5" y="96">XB_Vref</text>
<text x="117.4" y="100.1">XB_nRST</text>
<text x="117.4" y="98">XB_nCTS</text>
<text x="117.4" y="96">XB_Vref</text>
<text x="39.3" y="104.1">CANRX1</text>
<text x="39.4" y="102.1">CANTX1</text>
<text x="70.8" y="102.1">CANTX1</text>
<text x="70.8" y="104.1">CANRX1</text>
<text x="83.8" y="106.1">XB_MULT1</text>
<text x="85.2" y="104.1">XB_STAT</text>
<text x="85.5" y="102.1">XB_nRTS</text>
<text x="117.4" y="106.1">XB_MULT1</text>
<text x="117.4" y="104.1">XB_STAT</text>
<text x="117.4" y="102.1">XB_nRTS</text>
<text x="39.7" y="108.2">GPIO1 A</text>
<text x="39.7" y="112.2">GPIO3 A</text>
<text x="39.7" y="110.2">GPIO2 A</text>
<text x="70.8" y="108.2">GPIO1 A</text>
<text x="70.8" y="112.2">GPIO3 A</text>
<text x="70.8" y="110.2">GPIO2 A</text>
<text x="83.8" y="108.2">XB_MULT2</text>
<text x="83.8" y="110.2">XB_MULT3</text>
<text x="83.8" y="112.2">XB_MULT4</text>
<text x="117.4" y="108.2">XB_MULT2</text>
<text x="117.4" y="110.2">XB_MULT3</text>
<text x="117.4" y="112.2">XB_MULT4</text>
<text x="39.7" y="116.3">GPIO5 A</text>
<text x="39.7" y="118.3">GPIO6 A</text>
<text x="39.7" y="114.2">GPIO4 A</text>
<text x="70.8" y="116.3">GPIO5 A</text>
<text x="70.8" y="118.3">GPIO6 A</text>
<text x="70.8" y="114.2">GPIO4 A</text>
<text x="83.8" y="114.2">XB_MULT5</text>
<text x="83.8" y="116.3">XB_MULT6</text>
<text x="117.4" y="116.3">XB_MULT6</text>
<text x="117.4" y="114.2">XB_MULT5</text>
<text x="134.5" y="116.3">DGND</text>
<text x="143.2" y="119.3">DGND</text>
<text x="39.8" y="122.3">GPIO2 B</text>
<text x="39.8" y="120.3">GPIO1 B</text>
<text x="39.8" y="124.4">GPIO3 B</text>
<text x="70.8" y="122.3">GPIO2 B</text>
<text x="70.8" y="120.3">GPIO1 B</text>
<text x="70.8" y="124.4">GPIO3 B</text>
<text x="143.5" y="125.4">+3.3V</text>
<text x="39.8" y="128.4">GPIO5 B</text>
<text x="39.8" y="130.4">GPIO6 B</text>
<text x="39.8" y="126.4">GPIO4 B</text>
<text x="70.8" y="128.4">GPIO5 B</text>
<text x="70.8" y="130.4">GPIO6 B</text>
<text x="70.8" y="126.4">GPIO4 B</text>
<text x="135.2" y="128.4">+3.3V</text>
<text x="37.1" y="132.5">GPIO1 ANA</text>
<text x="37.1" y="134.5">GPIO2 ANA</text>
<text x="37.1" y="136.5">GPIO3 ANA</text>
<text x="70.8" y="132.5">GPIO1 ANA</text>
<text x="70.8" y="134.5">GPIO2 ANA</text>
<text x="70.8" y="136.5">GPIO3 ANA</text>
<text x="37.1" y="140.6">GPIO5 ANA</text>
<text x="37.1" y="142.6">GPIO6 ANA</text>
<text x="37.1" y="138.5">GPIO4 ANA</text>
<text x="70.8" y="140.6">GPIO5 ANA</text>
<text x="70.8" y="142.6">GPIO6 ANA</text>
<text x="70.8" y="138.5">GPIO4 ANA</text>
<text x="134.5" y="142.6">DGND</text>
<text x="36.9" y="146.6">BUCK_nDIS</text>
<text x="38.3" y="148.7">SWC nINT</text>
<text x="41.8" y="144.6">DAC1</text>
<text x="70.8" y="144.6">DAC1</text>
<text x="70.8" y="148.7">SWC nINT</text>
<text x="70.8" y="146.6">BUCK_nDIS</text>
<text x="143.2" y="145.6">DGND</text>
<text x="38.7" y="150.7">SWC CLK</text>
<text x="39.7" y="154.7">SWC M1</text>
<text x="39.7" y="152.7">SWC M0</text>
<text x="70.8" y="150.7">SWC CLK</text>
<text x="70.8" y="154.7">SWC M1</text>
<text x="70.8" y="152.7">SWC M0</text>
<text x="135.2" y="154.7">+3.3V</text>
<text x="143.5" y="151.7">+3.3V</text>
<text x="35.8" y="158.8">SWC nRX0BF</text>
<text x="35.8" y="160.8">SWC nRX1BF</text>
<text x="38.9" y="156.8">SWC SOF</text>
<text x="70.8" y="158.8">SWC nRX0BF</text>
<text x="70.8" y="160.8">SWC nRX1BF</text>
<text x="70.8" y="156.8">SWC SOF</text>
<text x="36.5" y="162.8">I SENSE 12V</text>
<text x="70.8" y="162.8">I SENSE 12V</text>
<text x="24.2" y="173">DGND</text>
<text x="42" y="170.9">SDA0</text>
<text x="42.4" y="173">SCL0</text>
<text x="70.8" y="170.9">SDA0</text>
<text x="70.8" y="173">SCL0</text>
<text x="15.5" y="176">DGND</text>
<text x="134.5" y="175">DGND</text>
<text x="143.2" y="178">DGND</text>
<text x="70.8" y="183.1">SDA1</text>
<text x="70.8" y="181.1">SCL1</text>
<text x="87.9" y="183.1">DGND</text>
<text x="96.6" y="186.1">DGND</text>
<text x="70.8" y="195.2">SDA1</text>
<text x="70.8" y="197.3">SCL1</text>
<text x="87.9" y="197.3">DGND</text>
<text x="88.6" y="195.2">+3.3V</text>
<text x="96.9" y="192.2">+3.3V</text>
<text x="96.6" y="200.3">DGND</text>
</g>
<g font-size="1.8" fill="#fd8300">
<text x="39.8" y="27.2">M_nRST</text>
<text x="86.5" y="71.7">M_nRST</text>
<text x="117.4" y="71.7">M_nRST</text>
<text x="84" y="75.8">TACT_SW1</text>
<text x="84" y="73.7">TACT_SW2</text>
<text x="85.5" y="77.8">ERASE_S</text>
<text x="117.4" y="73.7">TACT_SW2</text>
<text x="117.4" y="75.8">TACT_SW1</text>
<text x="117.4" y="77.8">ERASE_S</text>
</g>
<g font-size="1.8" fill="#ff9c00">
<text x="131.4" y="100.1">SPI0 MISO</text>
<text x="131.4" y="102.1">SPI0 MOSI</text>
<text x="131.4" y="106.1">SPI0_nCS0</text>
<text x="132.3" y="104.1">SPI0 CLK</text>
<text x="87.2" y="154.7">SD_SW</text>
<text x="117.4" y="154.7">SD_SW</text>
<text x="86.8" y="158.8">MCDA1</text>
<text x="86.8" y="156.8">MCDA0</text>
<text x="86.8" y="160.8">MCDA2</text>
<text x="117.4" y="158.8">MCDA1</text>
<text x="117.4" y="156.8">MCDA0</text>
<text x="117.4" y="160.8">MCDA2</text>
<text x="24.2" y="164.9">SPI0 MISO</text>
<text x="24.2" y="166.9">SPI0 MOSI</text>
<text x="38.2" y="166.9">SPI0_nCS3</text>
<text x="70.8" y="166.9">SPI0_nCS3</text>
<text x="86.5" y="164.9">MCCDA</text>
<text x="86.8" y="162.8">MCDA3</text>
<text x="87.9" y="166.9">MCCK</text>
<text x="117.4" y="166.9">MCCK</text>
<text x="117.4" y="164.9">MCCDA</text>
<text x="117.4" y="162.8">MCDA3</text>
<text x="24.2" y="168.9">SPI0 CLK</text>
<text x="84.8" y="170.9">SPI0 MISO</text>
<text x="84.8" y="173">SPI0 MOSI</text>
<text x="84.8" y="168.9">SPI0_nCS1</text>
<text x="117.4" y="170.9">SPI0 MISO</text>
<text x="117.4" y="173">SPI0 MOSI</text>
<text x="117.4" y="168.9">SPI0_nCS1</text>
<text x="84.8" y="179">SPI0_nCS0</text>
<text x="85.7" y="175">SPI0 CLK</text>
<text x="117.4" y="175">SPI0 CLK</text>
</g>
<g font-size="1.8">
<text x="88.7" y="128.4">DS2K</text>
<text x="88.7" y="130.4">DS3K</text>
<text x="117.4" y="128.4">DS2K</text>
<text x="117.4" y="130.4">DS3K</text>
<text x="88.7" y="132.5">DS4K</text>
<text x="88.7" y="134.5">DS5K</text>
<text x="88.7" y="136.5">DS6K</text>
<text x="117.4" y="132.5">DS4K</text>
<text x="117.4" y="134.5">DS5K</text>
<text x="117.4" y="136.5">DS6K</text>
<text x="87.2" y="138.5">RGB_G</text>
<text x="87.3" y="140.6">RGB_B</text>
<text x="87.3" y="142.6">RGB_R</text>
<text x="117.4" y="138.5">RGB_G</text>
<text x="117.4" y="140.6">RGB_B</text>
<text x="117.4" y="142.6">RGB_R</text>
</g>
</svg>
